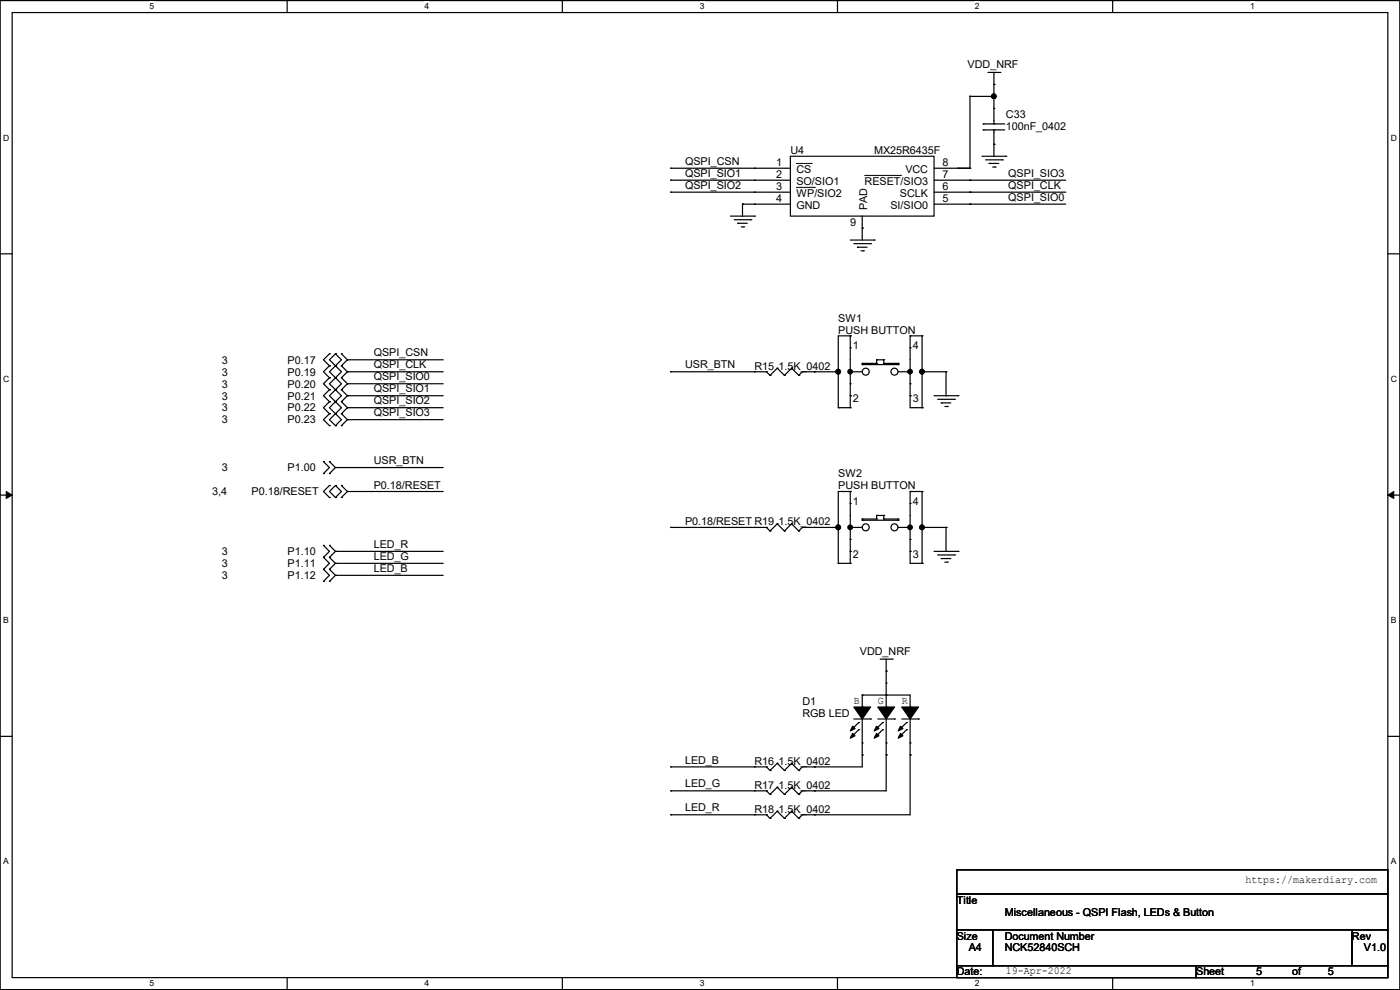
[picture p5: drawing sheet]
<svg xmlns="http://www.w3.org/2000/svg" width="297mm" height="210mm" viewBox="0 0 297 210" stroke-linecap="round" stroke-linejoin="round" font-family="sans-serif">
<path d="M0 .1h297v209.8h-297zM2.6 2.7h291.8v204.7h-291.8z" fill="none" stroke="#000" stroke-width=".25"/>
<g fill="#fff">
<path d="M31.7 .4h1v2h-1z"/>
<path d="M31.7 207.6h1v2h-1z"/>
</g>
<path d="M60.9 .1v2.6M60.9 207.4v2.5" fill="none" stroke="#000" stroke-width=".25"/>
<g fill="#fff">
<path d="M90.1 .4h1v2h-1z"/>
<path d="M90.1 207.6h1v2h-1z"/>
</g>
<path d="M119.3 .1v2.6M119.3 207.4v2.5" fill="none" stroke="#000" stroke-width=".25"/>
<g fill="#fff">
<path d="M148.5 .4h.9v2h-.9z"/>
<path d="M148.5 207.6h.9v2h-.9z"/>
</g>
<path d="M177.7 .1v2.6M177.7 207.4v2.5" fill="none" stroke="#000" stroke-width=".25"/>
<g fill="#fff">
<path d="M206.8 .4h1v2h-1z"/>
<path d="M206.8 207.6h1v2h-1z"/>
</g>
<path d="M236.1 .1v2.6M236.1 207.4v2.5" fill="none" stroke="#000" stroke-width=".25"/>
<g fill="#fff">
<path d="M265.2 .4h1v2h-1z"/>
<path d="M265.2 207.6h1v2h-1z"/>
<path d="M.7 28.2h1.2v2h-1.2z"/>
<path d="M295.1 28.2h1.2v2h-1.2z"/>
<path d="M.7 79.4h1.2v2h-1.2z"/>
<path d="M295.1 79.4h1.2v2h-1.2z"/>
</g>
<path d="M0 53.8h2.6M294.4 53.8h2.6" fill="none" stroke="#000" stroke-width=".25"/>
<g fill="#fff">
<path d="M.7 130.6h1.2v2h-1.2z"/>
<path d="M295.1 130.6h1.1v2h-1.1z"/>
</g>
<path d="M0 105h2.6M294.4 105h2.6" fill="none" stroke="#000" stroke-width=".25"/>
<path d="M1.3 104.3l1.3 .7-1.3 .7zM294.4 105l1.3-.7v1.4z" fill="#000" stroke="#000" stroke-width=".21"/>
<g fill="#fff">
<path d="M.7 181.8h1.2v2h-1.2z"/>
<path d="M295.1 181.8h1.1v2h-1.1z"/>
</g>
<g fill="none" stroke="#000" stroke-width=".25">
<path d="M209.6 15.4h2.5M210.9 17.9h.1M210.9 15.4v10.9M212.1 15.4h.1M142.3 35.7h.1M142.3 38.2h.1M142.3 35.7h25.4M142.3 38.2h25.4M160.1 35.7h.1M160.1 38.2h.1M167.7 33.1h30.5v12.7h-30.5zM198.2 35.7h7.6"/>
<path d="M198.2 38.2h27.9M203.2 35.7h.1M205.8 35.7h.1M205.8 38.2h.1M205.8 20.4h.1M205.8 20.4v15.3M205.8 20.4h5.1M208.3 33.1h5.1M208.6 26.3h.1M208.6 27.6h.1M208.6 26.3h4.5M208.6 27.6h4.5"/>
<path d="M209.1 33.9h3.5M209.8 34.7h.1M209.8 34.7h2.1M210.6 35.4h.5M210.9 27.6h.1M210.9 26.3h.1M210.9 30.6h.1M210.9 23h.1M210.9 20.4h.1M210.9 27.6v5.5M211.1 35.4h.1M212.6 33.9h.1"/>
<path d="M213.4 33.1h.1M142.3 40.8h.1M142.3 40.8h25.4M155 45.8h5.1M155.7 46.6h3.6M156.5 47.4h.1M156.5 47.4h2M157.3 48.1h.5M157.5 43.3h.1M157.5 43.3h10.2M157.5 43.3v2.5M157.8 48.1h.1"/>
<path d="M159.3 46.6h.1M160.1 45.8h.1M160.1 40.8h.1M160.1 43.3h.1M180.4 50.9h5.1M181.1 51.7h3.6M181.9 52.5h.1M181.9 52.5h2M182.7 53.2h.5M182.9 48.4h.1M182.9 45.8v5.1M183.2 53.2h.1"/>
<path d="M184.7 51.7h.1M185.5 50.9h.1M198.2 40.8h27.9M198.2 43.3h27.9M205.8 40.8h.1M205.8 43.3h.1M69.9 77.6h.1M69.9 75.1h.1M69.9 77.6l-1.3 1.3 1.3 1.2M69.9 75.1l-1.3 1.2 1.3 1.3M71.2 77.6h.1M71.2 75.1h.1"/>
<path d="M71.2 75.1l1.2 1.2-2.5 2.6 2.5 2.5-2.5 2.5 2.5 2.6-2.5 2.5 1.3 1.3M71.2 75.1l-1.3 1.2 2.5 2.6-2.5 2.5 2.5 2.5-2.5 2.6 2.5 2.5-1.2 1.3M72.4 77.6h.1M72.4 75.1h.1M72.4 77.6l1.3 1.3M72.4 75.1l1.3 1.2M73.7 78.9h.1M73.7 76.3h.1M73.7 78.9l-1.3 1.2M73.7 76.3l-1.3 1.3M73.7 76.3h20.3M73.7 78.9h20.3"/>
<path d="M142.3 78.9h.1M142.3 78.9h20.3M160.1 78.9h.1M162.6 78.9h.1M162.6 78.9l.8 .7M163.4 79.6h.1M164.9 78.1h.1M164.9 78.1l1.5 1.5M164.9 78.1l-1.5 1.5M166.4 79.6h.1M167.9 78.1h.1M167.9 78.1l1.6 1.5"/>
<path d="M167.9 78.1l-1.5 1.5M169.5 79.6h.1M172.8 78.9h.1M177.8 78.9h.1M177.8 78.9h-7.6l-.7 .7M180.4 78.9h.1M180.4 73.8h.1M180.4 71.2h.1M180.4 78.9h2.5M180.4 71.2v15.3M180.4 71.2h-2.6v15.3M182.9 77.1h.1"/>
<path d="M182.9 77.3h.1M182.9 77.3h7.6M182.9 77.1h3.1M182.9 77.1v.2M186 76.3h.1M186 77.1h.1M186 76.3h1.5M186 76.3v.8M187.5 77.1h.1M187.5 76.3h.1M187.5 77.1h3M187.5 76.3v.8"/>
<path d="M190.5 77.3h.1M190.5 77.1h.1M190.5 77.1v.2M190.5 78.9h2.6M193.1 78.9h.1M193.1 73.8h.1M193.1 71.2h.1M193.1 71.2v15.3h2.5M193.1 71.2h2.5M195.6 71.2h.1M195.6 78.9h.1M195.6 78.9h5.1"/>
<path d="M195.6 71.2v15.3M200.7 78.9h.1M200.7 78.9v5M68.6 97.9h.1M68.6 97.9l1.3 1.3-1.3 1.3M69.9 80.1h.1M69.9 82.7h.1M69.9 85.2h.1M69.9 87.8h.1M69.9 90.3h.1M69.9 97.9h.1M69.9 82.7l-1.3 1.2 1.3 1.3"/>
<path d="M69.9 80.1l-1.3 1.3 1.3 1.3M69.9 85.2l-1.3 1.3 1.3 1.3M69.9 87.8l-1.3 1.2 1.3 1.3M69.9 97.9l1.3 1.3M71.2 80.1h.1M71.2 82.7h.1M71.2 85.2h.1M71.2 87.8h.1M71.2 90.3h.1M71.2 99.2h.1M71.2 99.2l-1.3 1.3M71.2 99.2h22.8"/>
<path d="M72.4 80.1h.1M72.4 82.7h.1M72.4 85.2h.1M72.4 87.8h.1M72.4 90.3h.1M72.4 82.7l1.3 1.2M72.4 85.2l1.3 1.3M72.4 80.1l1.3 1.3M72.4 87.8l1.3 1.2M73.7 81.4h.1M73.7 83.9h.1M73.7 86.5h.1"/>
<path d="M73.7 89h.1M73.7 83.9h20.3M73.7 81.4l-1.3 1.3M73.7 83.9l-1.3 1.3M73.7 86.5l-1.3 1.3M73.7 89l-1.3 1.3M73.7 81.4h20.3M73.7 86.5h20.3M73.7 89h20.3M177.8 86.5h.1M177.8 86.5h2.6M180.4 81.4h.1"/>
<path d="M180.4 83.9h.1M180.4 86.5h.1M193.1 81.4h.1M193.1 83.9h.1M195.6 86.5h.1M198.2 83.9h5M198.9 84.7h3.6M199.7 85.5h.1M199.7 85.5h2M200.4 86.2h.6M200.7 83.9h.1M201 86.2h.1"/>
<path d="M202.5 84.7h.1M203.2 83.9h.1M68.6 118.2h.1M68.6 115.7h.1M68.6 100.5h.1M68.6 115.7l1.3 1.3-1.3 1.2M68.6 118.2l1.3 1.3-1.3 1.3M69.9 115.7h.1M69.9 118.2h.1M69.9 100.5h.1M69.9 103h.1M69.9 105.5h.1"/>
<path d="M69.9 115.7l1.3 1.3M69.9 118.2l1.3 1.3M69.9 103l-1.3 1.3 1.3 1.2M71.2 105.5h.1M71.2 103h.1M71.2 117h.1M71.2 119.5h.1M71.2 117h22.8M71.2 117l-1.3 1.2M71.2 119.5l-1.3 1.3M71.2 103l-1.3 1.3 1.3 1.2M71.2 103l1.2 1.3-1.2 1.2"/>
<path d="M71.2 119.5h22.8M72.4 103h.1M72.4 105.5h.1M72.4 103l1.3 1.3M73.7 104.3h.1M73.7 104.3l-1.3 1.2M73.7 104.3h20.3M142.3 111.9h.1M142.3 111.9h20.3M160.1 111.9h.1M162.6 111.9h.1M162.6 111.9l.8 .7"/>
<path d="M163.4 112.6h.1M164.9 111.1h.1M164.9 111.1l1.5 1.5M164.9 111.1l-1.5 1.5M166.4 112.6h.1M167.9 111.1h.1M167.9 111.1l1.6 1.5M167.9 111.1l-1.5 1.5M169.5 112.6h.1M172.8 111.9h.1M177.8 111.9h.1M177.8 119.5h.1"/>
<path d="M177.8 111.9h-7.6l-.7 .7M177.8 119.5h2.6M180.4 111.9h.1M180.4 114.4h.1M180.4 106.8h.1M180.4 117h.1M180.4 104.3h.1M180.4 119.5h.1M180.4 104.3v15.2M180.4 111.9h2.5M180.4 104.3h-2.6v15.2M182.9 110.1h.1"/>
<path d="M182.9 110.4h.1M182.9 110.1v.3M182.9 110.4h7.6M182.9 110.1h3.1M186 109.3h.1M186 110.1h.1M186 109.3v.8M186 109.3h1.5M187.5 110.1h.1M187.5 109.3h.1M187.5 109.3v.8M187.5 110.1h3"/>
<path d="M190.5 110.4h.1M190.5 110.1h.1M190.5 110.1v.3M190.5 111.9h2.6M193.1 111.9h.1M193.1 114.4h.1M193.1 106.8h.1M193.1 117h.1M193.1 104.3h.1M193.1 104.3v15.2h2.5M193.1 104.3h2.5M195.6 111.9h.1"/>
<path d="M195.6 104.3h.1M195.6 119.5h.1M195.6 111.9h5.1M195.6 104.3v15.2M198.2 117h5M198.9 117.7h3.6M199.7 118.5h.1M199.7 118.5h2M200.4 119.3h.6M200.7 111.9h.1M200.7 111.9v5.1M201 119.3h.1"/>
<path d="M202.5 117.7h.1M203.2 117h.1M68.6 120.8h.1M68.6 123.3h.1M68.6 120.8l1.3 1.2-1.3 1.3M69.9 120.8h.1M69.9 123.3h.1M69.9 120.8l1.3 1.2M71.2 122h.1M71.2 122l-1.3 1.3M71.2 122h22.8M186.7 139.8h2.6"/>
<path d="M188 139.8v10.2M189.3 139.8h.1M0 156.2h2.6M181.1 152.5h3.6M182.2 153.3h.1M182.2 154.8h.1M182.2 154.8l-1.6 1.5M182.2 153.3l-1.6 1.5M182.9 150h.1M182.9 157.6h.1M182.9 147.4h.1M182.9 147.4v2.6"/>
<path d="M182.9 152.5v10.2h-12.7l-.7 .7M182.9 147.4h10.2v2.6M184.7 152.5h.1M186.2 152.5h3.6M187.2 153.3h.1M187.2 154.8h.1M187.2 153.3l-1.5 1.5M187.2 154.8l-1.5 1.5M188 142.4h.1M188 150h.1M188 157.6h.1M188 147.4h.1"/>
<path d="M188 144.9h.1M188 152.5v15.3h-17.8l-.7 .7M189.8 152.5h.1M191.3 152.5h3.6M192.3 153.3h.1M192.3 154.8h.1M192.3 153.3l-1.5 1.5M192.3 154.8l-1.5 1.5M193.1 150h.1M193.1 157.6h.1M193.1 152.5v20.3h-22.9l-.7 .8M194.9 152.5h.1"/>
<path d="M294.4 156.2h2.6M142.3 162.7h.1M142.3 167.8h.1M142.3 172.8h.1M142.3 172.8h20.3M142.3 162.7h20.3M142.3 167.8h20.3M160.1 172.8h.1M160.1 162.7h.1M160.1 167.8h.1M162.6 172.8h.1M162.6 162.7h.1"/>
<path d="M162.6 167.8h.1M162.6 172.8l.8 .8M162.6 162.7l.8 .7M162.6 167.8l.8 .7M163.4 173.6h.1M163.4 163.4h.1M163.4 168.5h.1M164.9 172.1h.1M164.9 161.9h.1M164.9 167h.1M164.9 172.1l1.5 1.5M164.9 172.1l-1.5 1.5"/>
<path d="M164.9 161.9l1.5 1.5M164.9 161.9l-1.5 1.5M164.9 167l1.5 1.5M164.9 167l-1.5 1.5M166.4 173.6h.1M166.4 163.4h.1M166.4 168.5h.1M167.9 172.1h.1M167.9 161.9h.1M167.9 167h.1M167.9 172.1l1.6 1.5M167.9 172.1l-1.5 1.5"/>
<path d="M167.9 161.9l1.6 1.5M167.9 161.9l-1.5 1.5M167.9 167l1.6 1.5M167.9 167l-1.5 1.5M169.5 173.6h.1M169.5 163.4h.1M169.5 168.5h.1M172.8 172.8h.1M172.8 162.7h.1M172.8 167.8h.1M182.9 160.1h.1M188 160.1h.1"/>
<path d="M193.1 160.1h.1M203 184.5h91.4v5.1h-91.4zM203 189.6h91.4v7.6h-91.4zM203 197.2h7.6v7.7h-7.6zM210.6 197.2h76.2v7.7h-76.2zM286.8 197.2h7.6v7.7h-7.6zM203 204.9h50.8v2.5h-50.8zM253.8 204.9h40.6v2.5h-40.6z"/>
<circle cx="183.7" cy="78.8" r=".74"/>
<circle cx="189.8" cy="78.8" r=".74"/>
<circle cx="183.7" cy="111.9" r=".74"/>
<circle cx="189.8" cy="111.9" r=".74"/>
</g>
<g fill="#000" stroke="#000" stroke-width=".25">
<path d="M180.9 154.1l.5 .5-1 .5z" fill-rule="evenodd"/>
<path d="M180.9 155.6l.5 .5-1 .5z" fill-rule="evenodd"/>
<path d="M181.1 150h3.6l-1.8 2.5z" fill-rule="evenodd"/>
<path d="M186 154.1l.5 .5-1 .5z" fill-rule="evenodd"/>
<path d="M186 155.6l.5 .5-1 .5z" fill-rule="evenodd"/>
<path d="M186.2 150h3.6l-1.8 2.5z" fill-rule="evenodd"/>
<path d="M191.1 155.6l.5 .5-1.1 .5z" fill-rule="evenodd"/>
<path d="M191.1 154.1l.5 .5-1.1 .5z" fill-rule="evenodd"/>
<path d="M191.3 150h3.6l-1.8 2.5z" fill-rule="evenodd"/>
<circle cx="210.8" cy="20.4" r=".49"/>
<circle cx="177.8" cy="78.8" r=".49"/>
<circle cx="180.4" cy="78.8" r=".49"/>
<circle cx="193.1" cy="78.8" r=".49"/>
<circle cx="195.6" cy="78.8" r=".49"/>
<circle cx="177.8" cy="111.9" r=".49"/>
<circle cx="180.4" cy="111.9" r=".49"/>
<circle cx="193.1" cy="111.9" r=".49"/>
<circle cx="195.6" cy="111.9" r=".49"/>
</g>
<path d="M169 34.7h3.1M169 39.8h3.8M172.1 34.7h.1M172.8 39.8h.1M183.4 37.2h7.7M191.1 37.2h.1" fill="none" stroke="#000" stroke-width=".21"/>
<g font-size="2.3">
<text x="205.3" y="14.4">VDD_NRF</text>
<text x="213.4" y="25.1">C33</text>
<text x="213.4" y="27.6">100nF_0402</text>
<text x="145.3" y="35">QSPI_CSN</text>
<text x="164.6" y="35.1">1</text>
<text x="167.7" y="32.7">U4</text>
<text x="185.5" y="32.7">MX25R6435F</text>
<text x="199.9" y="35.1">8</text>
<text x="145.3" y="37.5">QSPI_SIO1</text>
<text x="145.3" y="40">QSPI_SIO2</text>
<text x="164.6" y="37.7">2</text>
<text x="164.6" y="40.2">3</text>
<text x="169" y="36.7">CS</text>
<text x="169" y="39.3">SO/SIO1</text>
<text x="169" y="41.8">WP/SIO2</text>
<text x="183.4" y="39.3">RESET/SIO3</text>
<text x="190.9" y="41.8">SCLK</text>
<text x="192.1" y="36.7">VCC</text>
<text x="199.9" y="37.7">7</text>
<text x="199.9" y="40.2">6</text>
<text x="213.9" y="40">QSPI_CLK</text>
<text x="213.9" y="37.5">QSPI_SIO3</text>
<text x="164.6" y="42.8">4</text>
<text x="169" y="44.4">GND</text>
<text x="180.4" y="47.9">9</text>
<text x="184" y="44.6" transform="rotate(-90 184 44.6)">PAD</text>
<text x="188.9" y="44.4">SI/SIO0</text>
<text x="199.9" y="42.8">5</text>
<text x="213.9" y="42.6">QSPI_SIO0</text>
<text x="177.8" y="68.2">SW1</text>
<text x="177.8" y="70.8">PUSH BUTTON</text>
<text x="47" y="77.1">3</text>
<text x="61" y="77.1">P0.17</text>
<text x="79.3" y="75.6">QSPI_CSN</text>
<text x="180.9" y="74">1</text>
<text x="193.6" y="74">4</text>
<text x="47" y="79.7">3</text>
<text x="47" y="82.2">3</text>
<text x="61" y="79.7">P0.19</text>
<text x="61" y="82.2">P0.20</text>
<text x="79.3" y="78.1">QSPI_CLK</text>
<text x="79.3" y="80.7">QSPI_SIO0</text>
<text x="79.3" y="83.2">QSPI_SIO1</text>
<text x="145.3" y="78.1">USR_BTN</text>
<text x="160.1" y="78.4">R15 1.5K_0402</text>
<text x="47" y="84.8">3</text>
<text x="47" y="87.3">3</text>
<text x="47" y="89.8">3</text>
<text x="61" y="84.8">P0.21</text>
<text x="61" y="87.3">P0.22</text>
<text x="61" y="89.8">P0.23</text>
<text x="79.3" y="85.8">QSPI_SIO2</text>
<text x="79.3" y="88.3">QSPI_SIO3</text>
<text x="180.9" y="85.3">2</text>
<text x="193.6" y="85.3">3</text>
<text x="47" y="100">3</text>
<text x="61" y="100">P1.00</text>
<text x="79.3" y="98.5">USR_BTN</text>
<text x="177.8" y="101.3">SW2</text>
<text x="45" y="105.1">3,4</text>
<text x="53.4" y="105.1">P0.18/RESET</text>
<text x="79.3" y="103.8">P0.18/RESET</text>
<text x="177.8" y="103.8">PUSH BUTTON</text>
<text x="180.9" y="107.1">1</text>
<text x="193.6" y="107.1">4</text>
<text x="145.3" y="111.4">P0.18/RESET R19 1.5K_0402</text>
<text x="47" y="117.8">3</text>
<text x="61" y="117.8">P1.10</text>
<text x="79.3" y="116.2">LED_R</text>
<text x="79.3" y="118.8">LED_G</text>
<text x="180.9" y="118.3">2</text>
<text x="193.6" y="118.3">3</text>
<text x="47" y="120.3">3</text>
<text x="47" y="122.9">3</text>
<text x="61" y="120.3">P1.11</text>
<text x="61" y="122.9">P1.12</text>
<text x="79.3" y="121.3">LED_B</text>
<text x="182.4" y="138.9">VDD_NRF</text>
<text x="170.2" y="149.5">D1</text>
<text x="181.1" y="149.3">B</text>
<text x="186.2" y="149.3">G</text>
<text x="191.3" y="149.3">R</text>
<text x="170.2" y="152.1">RGB LED</text>
<text x="145.3" y="162">LED_B</text>
<text x="145.3" y="167">LED_G</text>
<text x="160.1" y="162.2">R16 1.5K_0402</text>
<text x="160.1" y="167.3">R17 1.5K_0402</text>
<text x="145.3" y="172.1">LED_R</text>
<text x="160.1" y="172.4">R18 1.5K_0402</text>
<text x="203" y="191.7">Title</text>
<text x="264.2" y="187.4">https://makerdiary.com</text>
<text x="213.2" y="194.2">Miscellaneous - QSPI Flash, LEDs &amp; Button</text>
<text x="203" y="199.3">Size</text>
<text x="205.5" y="201.8">A4</text>
<text x="213.1" y="199.3">Document Number</text>
<text x="213.2" y="201.8">NCK52840SCH</text>
<text x="286.8" y="199.3">Rev</text>
<text x="289.4" y="201.8">V1.0</text>
<text x="203" y="206.9">Date:</text>
<text x="213.4" y="206.7">19-Apr-2022</text>
<text x="253.8" y="206.9">Sheet</text>
<text x="266.5" y="206.9">5</text>
<text x="274.1" y="206.9">of</text>
<text x="281.7" y="206.9">5</text>
</g>
<g font-size="1.8">
<text x="31.7" y="2">5</text>
<text x="90.1" y="2">4</text>
<text x="148.5" y="2">3</text>
<text x="206.8" y="2">2</text>
<text x="265.2" y="2">1</text>
<text x=".7" y="29.8">D</text>
<text x="295.1" y="29.8">D</text>
<text x=".7" y="81">C</text>
<text x="295.1" y="81">C</text>
<text x=".7" y="132.2">B</text>
<text x="295.1" y="132.2">B</text>
<text x=".7" y="183.4">A</text>
<text x="295.1" y="183.4">A</text>
<text x="31.7" y="209.3">5</text>
<text x="90.1" y="209.3">4</text>
<text x="148.5" y="209.3">3</text>
<text x="206.8" y="209.3">2</text>
<text x="265.2" y="209.3">1</text>
</g>
</svg>
